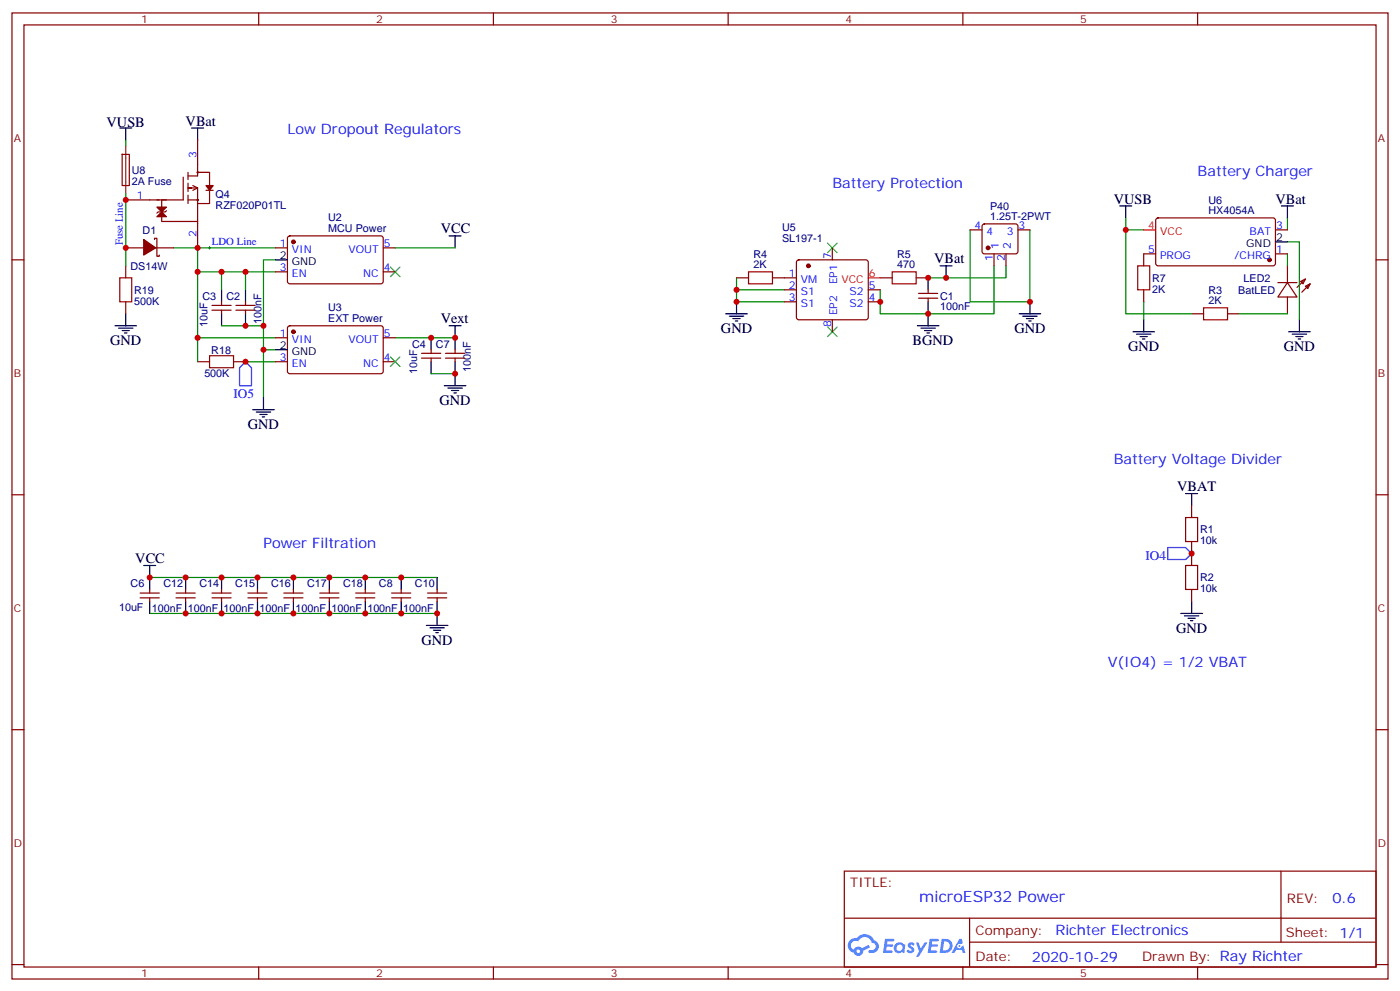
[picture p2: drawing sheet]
<svg xmlns="http://www.w3.org/2000/svg" width="412mm" height="292mm" viewBox="0 0 412 292" stroke-linecap="round" stroke-linejoin="round" font-family="sans-serif">
<g fill="none" stroke="#870000" stroke-width=".35">
<path d="M3.5 3.8h405.4v284.3h-405.4zM7.1 7.3h398.2v277.3h-398.2zM76.2 3.8v3.5M145.3 3.8v3.5M214.5 3.8v3.5M283.6 3.8v3.5M352.8 3.8v3.5M3.5 76.5h3.6M405.3 76.5h3.6M3.5 145.6h3.6M405.3 145.6h3.6M3.5 214.8h3.6"/>
<path d="M405.3 214.8h3.6M248.7 256.4h156.6v28.2h-156.6zM377.3 256.4v20.9M248.7 270.2h156.5M285.6 277.3h119.6M285.6 270.2v14.2M3.5 283.9h3.6M76.2 284.6v3.5M145.3 284.6v3.5M214.5 284.6v3.5M283.6 284.6v3.5M352.8 284.6v3.5"/>
<path d="M405.3 283.9h3.6"/>
</g>
<g fill="#5487ff">
<path d="M267.7 277.6a1.22 1.22 0 0 1 1.7 .2l-.4 .6a.47 .47 0 0 0-.3-.4 .47 .47 0 0 0-.5 .2l.1 .2a1.14 1.14 0 0 1 .8 1.8 1.14 1.14 0 0 1-1.9 0l-.2-.2 .5-.6 .7 .5a.29 .29 0 0 0 .3-.3 .29 .29 0 0 0-.2-.3 1.04 1.04 0 0 1-.6-1.7z"/>
<path d="M260.7 276.3h2.4l.3 .2-.2 .5-1.8 .1-.1 .8h1.5l.3 .4-.3 .4h-1.6l-.2 1.1h1.7l.2 .3-.2 .3-2.6 .1z"/>
<path d="M273.8 276.3h2.4l.3 .2-.1 .5-1.8 .1-.2 .8h1.6l.3 .4-.4 .4h-1.6l-.1 1.1h1.7l.2 .3-.2 .3-2.6 .1z"/>
<path d="M282.6 276.3h.7l.3 1.3-.6 .3a.69 .69 0 0 0-1 .3 .69 .69 0 0 0 .4 .9 .69 .69 0 0 0 .9-.6l.5-.2 .6 2.2h-.8l-.2-.9h-1.8l-.5 .9h-.8z"/>
<path d="M269.8 277.4h.8l.6 1.8 1.1-1.8h.9l-2.6 4.2h-.8l.9-1.5z"/>
<path d="M277.4 276.3l-.6 4.2h1.3a2.11 2.11 0 0 0 2.5-2.1 2.11 2.11 0 0 0-2.5-2.1zM278.1 277.1a1.39 1.39 0 0 1 1.7 1.4 1.39 1.39 0 0 1-1.8 1.3h-.3z"/>
<path d="M263.7 277.9a1.54 1.54 0 0 0-.1 2.2 1.54 1.54 0 0 0 2.2 .1l.6 .3 .3-2.3-.2-.3h-.4a1.49 1.49 0 0 0-2.4 0zM264 278.9a.94 .94 0 0 1 1.8 0 .94 .94 0 0 1-1.8 0z"/>
<path d="M250.4 276.7a2.18 2.18 0 0 0 1.1 3.7 1.44 1.44 0 0 0 1.6 .9 1.44 1.44 0 0 0 1.2-1.4l2-1.1-.5-.7-1.9 1a1.47 1.47 0 0 0-2.4 .4 1.39 1.39 0 0 1-.7-1.9 1.39 1.39 0 0 1 2-.5 2.12 2.12 0 0 1 2.2-1.3 2.12 2.12 0 0 1 1.9 1.7 1.14 1.14 0 0 1 1.1 1.4 1.14 1.14 0 0 1-1.7 .7 .43 .43 0 0 0-.5 .4 .43 .43 0 0 0 .4 .5 1.98 1.98 0 0 0 2.5-1.2 1.98 1.98 0 0 0-1.2-2.6 3.1 3.1 0 0 0-5.3-.6l-.9 .1zM252.3 280a.55 .55 0 0 1 1.1 0 .55 .55 0 0 1-1.1 0z"/>
<circle cx="282.6" cy="278.4" r=".26"/>
</g>
<path d="M36.7 73h.7M37 72.6v.7M61.4 73h.7M61.7 72.6v.7" fill="none" stroke="#000" stroke-width=".29"/>
<g fill="none" stroke="#870000" stroke-width=".35">
<path d="M36 45.4l2.1 .1v9.1h-2.1zM47.6 58.8v6.4h10.6M54 52.1v6.7h-17M55.4 58.8h2.8M55.4 50.7v2.1M55.4 53.9v2.5M55.4 57.4v2.5M56.4 55.3h-1h2.8v17.7M56.8 54.6l1.4 .7-1.4 .7M58.2 50.7h3.5v9.2h-3.5M58.2 41.2v10.6h-2.8M60.7 56h2.1"/>
<path d="M37 78.2v3.6M37 73h5.3M45.5 70.5v-.4h.7v5.3h.7v-.3M45.9 73h5.3M49 62l-.3 .4h-2.1l-.4 .3M81.1 73h3.6M84.9 69.6l.5-.2 27.1 .1 .4 .6-.1 13-.6 .4h-27.1l-.4-.7v-12.7zM112.9 73h3.5M234.8 76.7l.5-.2h19.8l.5 .2 .2 .5v16.2l-.3 .5-.4 .2h-19.8l-.5-.2-.2-.5v-16.2zM245.2 73v3.5M285.8 67.7h3.5M289.5 66.1l.5-.2h9.2l.5 .2 .2 .5v7.4l-.3 .5-.4 .2h-9.2l-.5-.2-.2-.5v-7.4z"/>
<path d="M292.8 74.7v3.5M296.3 74.7v3.5M299.9 67.7h3.5M340.4 74.7h-3.5v3.5M340.7 64.3l.4-.2 34.2 .1 .4 .6-.1 13-.6 .4h-34.1l-.5-.7v-12.7zM375.7 67.7h3.5M375.7 74.7h3.5M379.2 78.2v5M37 88.8v3.6M62.4 91.3h5.7M62.4 89.9h5.7M65.3 88.8v1.1"/>
<path d="M65.3 91.3v1.1M69.5 91.3h5.6M69.5 89.9h5.6M72.3 88.8v1.1M72.3 91.3v1.1M81.1 99.4h3.6M81.1 80h3.6M84.9 96.1l.5-.2h27.1l.4 .7-.1 13-.6 .4-27.1-.1-.4-.6v-12.7zM112.9 99.4h3.5M112.9 80h3.5M217 81.8h3.5M227.5 81.8h7.1"/>
<path d="M231.1 85.3h3.5M231.1 88.8h3.5M245.2 94.1v3.5M255.8 85.3h3.5M255.8 88.8h3.5M259.3 81.8h3.5M269.9 81.8h3.5M270.6 87.8h5.6M270.6 86.4h5.6M273.4 85.3v1.1M273.4 87.8v1M336.9 85.3v3.5"/>
<path d="M351 92.4h3.5M361.6 92.4h3.5M376.4 83.2h5.7M379.2 83.2l2.9 4.2h-5.7zM379.2 87.4v5M383.1 82.8l1.4-.7-.7 1.4zM384.5 84.2l1.4-.7-.7 1.4zM384.5 82.1l-2.4 2.5M385.9 83.5l-2.4 2.5M58.2 106.5h3.5M68.8 106.5h3.5M81.1 106.5h3.6"/>
<path d="M112.9 106.5h3.5M124.2 105.4h5.6M124.2 104h5.6M127 102.9v1.1M127 105.4v1.1M131.2 105.4h5.7M131.2 104h5.7M134.1 102.9v1.1M134.1 105.4v1.1M351 148.8v3.5M351 159.4v7M41.3 174.6h5.6"/>
<path d="M41.3 176h5.6M44.1 173.5v1.1M44.1 176v1M51.9 174.6h5.6M51.9 176h5.6M54.7 173.5v1.1M54.7 176v1M62.4 174.6h5.7M62.4 176h5.7M65.3 173.5v1.1M65.3 176v1M73 174.6h5.7"/>
<path d="M73 176h5.7M75.8 173.5v1.1M75.8 176v1M83.6 174.6h5.7M83.6 176h5.7M86.4 173.5v1.1M86.4 176v1M94.2 174.6h5.6M94.2 176h5.6M97 173.5v1.1M97 176v1M104.8 174.6h5.6"/>
<path d="M104.8 176h5.6M107.6 173.5v1.1M107.6 176v1M115.4 174.6h5.6M115.4 176h5.6M118.2 173.5v1.1M118.2 176v1M125.9 174.6h5.7M125.9 176h5.7M128.8 173.5v1.1M128.8 176v1M351 173.5v3.5"/>
<circle cx="58.2" cy="58.8" r=".18"/>
<circle cx="58.2" cy="50.7" r=".18"/>
</g>
<g fill="none" stroke="#000" stroke-width=".35">
<path d="M35.3 37.7h3.5M37 37.7v3.5M56.4 37.7h3.6M58.2 37.7v3.5M81.1 76.5h3.6M132.3 69.4h3.5M134.1 69.4v3.6M276.9 78.2h3.6M278.7 78.2v3.6M329.8 60.6h3.6M331.6 60.6v3.5M375.7 71.2h3.5"/>
<path d="M377.5 60.6h3.5M379.2 60.6v3.5M33.9 95.9h6.3M34.9 96.6h4.3M36 97.3h2.1M36.7 98h.7M37 92.4v3.5M65.3 85.3v3.5M65.3 92.4v3.5M72.3 85.3v3.5M72.3 92.4v3.5M127 99.4v3.5"/>
<path d="M132.3 95.9h3.5M134.1 95.9v7M213.8 92.4h6.3M214.8 93.1h4.3M215.9 93.8h2.1M216.6 94.5h.7M217 88.8v3.6M270.2 95.9h6.4M271.3 96.6h4.2M272.3 97.3h2.2M273 98h.8M273.4 81.8v3.5"/>
<path d="M273.4 88.8v7.1M300.2 92.4h6.4M301.3 93.1h4.2M302.3 93.8h2.1M303 94.5h.7M303.4 88.8v3.6M333.7 97.6h6.4M334.8 98.4h4.2M335.8 99.1h2.2M336.5 99.8h.8M336.9 94.1v3.5M379.6 97.6h6.3"/>
<path d="M380.6 98.4h4.3M381.7 99.1h2.1M382.4 99.8h.7M382.8 94.1v3.5M77.6 117.1v3.5M81.1 102.9h3.6M127 106.5v3.5M130.9 113.5h6.3M131.9 114.2h4.3M133 114.9h2.1M133.7 115.6h.7M134.1 106.5v7"/>
<path d="M74.4 120.6h6.4M75.5 121.3h4.2M76.6 122h2.1M77.3 122.7h.7M349.2 145.3h3.6M351 145.3v3.5M42.3 166.4h3.6M44.1 166.4v7.1M44.1 177v3.6M54.7 170v3.5M54.7 177v3.6M65.3 170v3.5"/>
<path d="M65.3 177v3.6M75.8 170v3.5M75.8 177v3.6M86.4 170v3.5M86.4 177v3.6M97 170v3.5M97 177v3.6M107.6 170v3.5M107.6 177v3.6M118.2 170v3.5M118.2 177v3.6M128.8 170v3.5"/>
<path d="M128.8 177v7.1M351 177v3.6M125.6 184.1h6.3M126.6 184.8h4.3M127.7 185.5h2.1M128.4 186.2h.7M347.8 180.6h6.4M348.9 181.3h4.2M350 182h2.1M350.7 182.7h.7"/>
</g>
<g fill="none" stroke="#008700" stroke-width=".35">
<path d="M37 41.2v1.8M37 57.1v21.1M51.2 73h7M81.1 76.5h-3.5v26.4M81.1 73h-22.9v7h22.9M116.4 73h17.7M285.8 67.7v21.1h17.6v-21.1M292.8 78.2v14.2h-33.5v-7.1M296.3 78.2v3.6h-22.9M331.6 64.1v28.3h19.4M331.6 67.7h5.3M379.2 71.2h3.6v22.9"/>
<path d="M379.2 64.1v3.6M379.2 74.7v3.5M58.2 80v19.4M65.3 80v5.3M65.3 95.9h12.3M72.3 80v5.3M81.1 99.4h-22.9v7.1M116.4 99.4h17.7M217 81.8v7h14.1M217 85.3h14.1M336.9 88.8v5.3M365.1 92.4h14.1"/>
<path d="M72.3 106.5h8.8M81.1 102.9h-3.5v14.2M127 110h7.1M44.1 170h84.7M44.1 180.6h84.7"/>
</g>
<path d="M37 43v14.1" fill="none" stroke="#8c2424" stroke-width=".35"/>
<path d="M335.1 78.2h3.6v7.1h-3.6zM35.3 81.8h3.5v7h-3.5zM220.5 80h7v3.5h-7zM262.8 80h7.1v3.5h-7.1zM354.5 90.6h7.1v3.5h-7.1zM61.7 104.7h7.1v3.5h-7.1zM349.2 152.3h3.6v7.1h-3.6zM349.2 166.4h3.6v7.1h-3.6z" fill="none" stroke="#a10000" stroke-width=".35"/>
<g fill="#870000" stroke="#870000" stroke-width=".35">
<path d="M60.7 54.6h2.1l-1.1 1.4z"/>
<path d="M46.2 61h2.8l-1.4 1.4z"/>
<path d="M46.2 63.8l1.4-1.4 1.4 1.4z"/>
<path d="M42.3 70.5l3.6 2.5-3.6 2.1z"/>
<circle cx="86.4" cy="97.6" r=".53"/>
<circle cx="86.4" cy="71.2" r=".53"/>
<circle cx="238.1" cy="78.2" r=".53"/>
<circle cx="291" cy="73" r=".53"/>
<circle cx="373.9" cy="76.5" r=".53"/>
</g>
<path d="M70.6 108.2l1.7-1.7 1.8 1.7v5.3h-3.5zM344 161.1h5.2l1.8 1.8-1.8 1.8h-5.2z" fill="none" stroke="#00f" stroke-width=".35"/>
<path d="M115 78.6l2.8 2.8M117.8 78.6l-2.8 2.8M243.8 71.5l2.8 2.9M246.6 71.5l-2.8 2.9M243.8 96.2l2.8 2.9M246.6 96.2l-2.8 2.9M115 105.1l2.8 2.8M117.8 105.1l-2.8 2.8" fill="none" stroke="#3c3" stroke-width=".35"/>
<path d="M336.9 67.7h3.5M255.8 81.8h3.5" fill="none" stroke="#f00" stroke-width=".35"/>
<g fill="#c00">
<circle cx="127" cy="99.4" r=".88"/>
<circle cx="37" cy="73" r=".88"/>
<circle cx="58.2" cy="73" r=".88"/>
<circle cx="58.2" cy="80" r=".88"/>
<circle cx="65.3" cy="80" r=".88"/>
<circle cx="72.3" cy="80" r=".88"/>
<circle cx="77.6" cy="95.9" r=".88"/>
<circle cx="72.3" cy="95.9" r=".88"/>
<circle cx="58.2" cy="99.4" r=".88"/>
<circle cx="72.3" cy="106.5" r=".88"/>
<circle cx="77.6" cy="102.9" r=".88"/>
<circle cx="134.1" cy="99.4" r=".88"/>
<circle cx="37" cy="58.8" r=".88"/>
<circle cx="217" cy="88.8" r=".88"/>
<circle cx="217" cy="85.3" r=".88"/>
<circle cx="273.4" cy="92.4" r=".88"/>
<circle cx="259.3" cy="88.8" r=".88"/>
<circle cx="273.4" cy="81.8" r=".88"/>
<circle cx="278.7" cy="81.8" r=".88"/>
<circle cx="303.4" cy="88.8" r=".88"/>
<circle cx="351" cy="162.9" r=".88"/>
<circle cx="75.8" cy="180.6" r=".88"/>
<circle cx="65.3" cy="180.6" r=".88"/>
<circle cx="65.3" cy="170" r=".88"/>
<circle cx="54.7" cy="170" r=".88"/>
<circle cx="134.1" cy="110" r=".88"/>
<circle cx="54.7" cy="180.6" r=".88"/>
<circle cx="44.1" cy="170" r=".88"/>
<circle cx="128.8" cy="180.6" r=".88"/>
<circle cx="86.4" cy="180.6" r=".88"/>
<circle cx="97" cy="180.6" r=".88"/>
<circle cx="107.6" cy="180.6" r=".88"/>
<circle cx="118.2" cy="180.6" r=".88"/>
<circle cx="75.8" cy="170" r=".88"/>
<circle cx="86.4" cy="170" r=".88"/>
<circle cx="97" cy="170" r=".88"/>
<circle cx="107.6" cy="170" r=".88"/>
<circle cx="118.2" cy="170" r=".88"/>
<circle cx="331.6" cy="67.7" r=".88"/>
</g>
<g font-size="4.6" fill="#00f">
<text x="270.8" y="265.4">microESP32 Pow</text>
<text x="309.2" y="265.4">er</text>
</g>
<g font-size="4.2">
<text x="31.4" y="37.4">VUSB</text>
<text x="54.7" y="37">VBat</text>
<text x="328.1" y="59.9">VUSB</text>
<text x="375.7" y="59.9">VBat</text>
<text x="129.8" y="68.7">VCC</text>
<text x="275.2" y="77.5">VBat</text>
<text x="129.8" y="95.2">Vext</text>
<text x="32.5" y="101.5">GND</text>
<text x="212.4" y="98">GND</text>
<text x="268.8" y="101.5">BGND</text>
<text x="298.8" y="98">GND</text>
<text x="332.3" y="103.3">GND</text>
<text x="378.2" y="103.3">GND</text>
<text x="129.5" y="119.2">GND</text>
<text x="73" y="126.2">GND</text>
<text x="346.8" y="144.6">VBAT</text>
<text x="39.9" y="165.7">VCC</text>
<text x="124.2" y="189.7">GND</text>
<text x="346.4" y="186.2">GND</text>
</g>
<g font-size="4.2" fill="#00f">
<text x="84.7" y="39.4">LowDropout Regulators</text>
<text x="352.8" y="51.8">Battery Charger</text>
<text x="245.2" y="55.3">Battery Protection</text>
<text x="328.1" y="136.5">Battery Voltage Divider</text>
<text x="77.6" y="161.1">Pow</text>
<text x="86.2" y="161.1">er Filtration</text>
<text x="326.3" y="196.4">V(IO4) = 1/2 VBAT</text>
<text x="392.5" y="265.7">0.6</text>
<text x="310.9" y="275.2">Richter Electronics</text>
<text x="304" y="283">2020-10-29</text>
</g>
<g font-size="3.9" fill="#00f">
<text x="68.8" y="117">IO5</text>
<text x="337.4" y="164.7">IO4</text>
</g>
<g font-size="3.9" fill="#800">
<text x="250.5" y="261">TITLE:</text>
<text x="379.1" y="265.7">REV:</text>
<text x="287.4" y="275.2">Company:</text>
<text x="378.7" y="275.8">Sheet: 1/1</text>
<text x="287.4" y="282.9">Date:</text>
<text x="336.4" y="282.9">Draw</text>
<text x="346.6" y="282.9">n By: Ray Richter</text>
</g>
<g font-size="3.2" fill="#800">
<text x="41.6" y="6.8">1</text>
<text x="110.8" y="6.8">2</text>
<text x="179.9" y="6.8">3</text>
<text x="249.1" y="6.8">4</text>
<text x="318.2" y="6.8">5</text>
<text x="4.1" y="41.9">A</text>
<text x="405.9" y="41.9">A</text>
<text x="4.1" y="111.1">B</text>
<text x="405.9" y="111.1">B</text>
<text x="4.1" y="180.2">C</text>
<text x="405.9" y="180.2">C</text>
<text x="4.1" y="249.3">D</text>
<text x="405.9" y="249.3">D</text>
<text x="41.6" y="287.6">1</text>
<text x="110.8" y="287.6">2</text>
<text x="179.9" y="287.6">3</text>
<text x="249.1" y="287.6">4</text>
<text x="318.2" y="287.6">5</text>
</g>
<g font-size="3.2" fill="#00f">
<text x="57.9" y="46.5" transform="rotate(-90 57.9 46.5)">3</text>
<text x="40.3" y="58.5">1</text>
<text x="57.9" y="69.7" transform="rotate(-90 57.9 69.7)">2</text>
<text x="287.1" y="67.3">4</text>
<text x="290.6" y="69.1">4</text>
<text x="296.5" y="69.1">3</text>
<text x="300" y="67.3">3</text>
<text x="368.1" y="69.1">BAT</text>
<text x="375.9" y="67.3">3</text>
<text x="36.2" y="72.2" transform="rotate(-90 36.2 72.2)">Fuse Line</text>
<text x="62.4" y="72.1">LDO Line</text>
<text x="82.5" y="72.6">1</text>
<text x="86" y="74.4">VIN</text>
<text x="102.6" y="74.4">VOUT</text>
<text x="113.1" y="72.6">5</text>
<text x="244.8" y="76.3" transform="rotate(-90 244.8 76.3)">7</text>
<text x="292.5" y="76.9" transform="rotate(-90 292.5 76.9)">1</text>
<text x="294.2" y="73.4" transform="rotate(-90 294.2 73.4)">1</text>
<text x="296" y="76.9" transform="rotate(-90 296 76.9)">2</text>
<text x="297.7" y="73.4" transform="rotate(-90 297.7 73.4)">2</text>
<text x="338.2" y="74.4">5</text>
<text x="341.7" y="76.1">PROG</text>
<text x="363.7" y="76.1">/CHRG</text>
<text x="375.9" y="74.4">1</text>
<text x="82.5" y="79.7">3</text>
<text x="86" y="81.4">EN</text>
<text x="107" y="81.4">NC</text>
<text x="113.1" y="79.7">4</text>
<text x="232.4" y="81.4">1</text>
<text x="235.9" y="83.2">VM</text>
<text x="246.6" y="83.7" transform="rotate(-90 246.6 83.7)">EP1</text>
<text x="232.4" y="84.9">2</text>
<text x="232.4" y="88.5">3</text>
<text x="235.9" y="86.7">S1</text>
<text x="250.3" y="86.7">S2</text>
<text x="255.9" y="88.5">4</text>
<text x="255.9" y="84.9">5</text>
<text x="235.9" y="90.2">S1</text>
<text x="246.6" y="92.8" transform="rotate(-90 246.6 92.8)">EP2</text>
<text x="250.3" y="90.2">S2</text>
<text x="82.5" y="99.1">1</text>
<text x="86" y="100.8">VIN</text>
<text x="102.6" y="100.8">VOUT</text>
<text x="113.1" y="99.1">5</text>
<text x="244.8" y="96.3" transform="rotate(-90 244.8 96.3)">8</text>
<text x="82.5" y="106.1">3</text>
<text x="86" y="107.9">EN</text>
<text x="107" y="107.9">NC</text>
<text x="113.1" y="106.1">4</text>
</g>
<g font-size="3.2" fill="#000080">
<text x="38.8" y="51.1">U8</text>
<text x="38.8" y="54.3">2A Fuse</text>
<text x="63.5" y="58.2">Q4</text>
<text x="356" y="60">U6</text>
<text x="63.5" y="61.4">RZF020P01TL</text>
<text x="96.7" y="65">U2</text>
<text x="291.6" y="64.8">1.25T-2PWT</text>
<text x="291.6" y="61.7">P40</text>
<text x="356" y="63.1">HX4054A</text>
<text x="42" y="68.8">D1</text>
<text x="96.7" y="68.3">MCU Power</text>
<text x="230.4" y="71.2">SL197-1</text>
<text x="230.4" y="68">U5</text>
<text x="221.9" y="75.8">R4</text>
<text x="264.2" y="75.8">R5</text>
<text x="38.4" y="79.4">DS14W</text>
<text x="221.9" y="79">2K</text>
<text x="264.2" y="79">470</text>
<text x="339.4" y="82.9">R7</text>
<text x="366.3" y="82.9">LED2</text>
<text x="39.5" y="89.6">500K</text>
<text x="39.5" y="86.4">R19</text>
<text x="59.6" y="88.2">C3</text>
<text x="66.7" y="88.2">C2</text>
<text x="276.9" y="88.2">C1</text>
<text x="339.4" y="86.1">2K</text>
<text x="356" y="89.5">2K</text>
<text x="356" y="86.4">R3</text>
<text x="364.7" y="86.4">BatLED</text>
<text x="77" y="95.3" transform="rotate(-90 77 95.3)">100nF</text>
<text x="96.7" y="94.7">EXT Power</text>
<text x="96.7" y="91.5">U3</text>
<text x="276.9" y="91.4">100nF</text>
<text x="61.1" y="96.1" transform="rotate(-90 61.1 96.1)">10uF</text>
<text x="62.2" y="104.1">R18</text>
<text x="121.4" y="102.3">C4</text>
<text x="128.4" y="102.3">C7</text>
<text x="60.2" y="111.1">500K</text>
<text x="122.9" y="110.2" transform="rotate(-90 122.9 110.2)">10uF</text>
<text x="138.7" y="109.4" transform="rotate(-90 138.7 109.4)">100nF</text>
<text x="353.5" y="160.2">10k</text>
<text x="353.5" y="157">R1</text>
<text x="38.5" y="172.9">C6</text>
<text x="48.1" y="172.8">C12</text>
<text x="58.7" y="172.8">C14</text>
<text x="69.3" y="172.8">C15</text>
<text x="79.9" y="172.8">C16</text>
<text x="90.5" y="172.8">C17</text>
<text x="101.1" y="172.8">C18</text>
<text x="111.6" y="172.8">C8</text>
<text x="122.2" y="172.8">C10</text>
<text x="353.5" y="171.1">R2</text>
<text x="35.1" y="179.9">10uF</text>
<text x="44.7" y="180">100nF</text>
<text x="55.3" y="180">100nF</text>
<text x="65.9" y="180">100nF</text>
<text x="76.5" y="180">100nF</text>
<text x="87" y="180">100nF</text>
<text x="97.6" y="180">100nF</text>
<text x="108.2" y="180">100nF</text>
<text x="118.8" y="180">100nF</text>
<text x="353.5" y="174.3">10k</text>
</g>
<g font-size="3.2" fill="#f00">
<text x="338.2" y="67.3">4</text>
<text x="341.7" y="69.1">VCC</text>
<text x="247.9" y="83.2">VCC</text>
<text x="255.9" y="81.4">6</text>
</g>
<g font-size="3.2">
<text x="375.9" y="70.8">2</text>
<text x="82.5" y="76.1">2</text>
<text x="86" y="77.9">GND</text>
<text x="367.1" y="72.6">GND</text>
<text x="82.5" y="102.6">2</text>
<text x="86" y="104.4">GND</text>
</g>
</svg>
